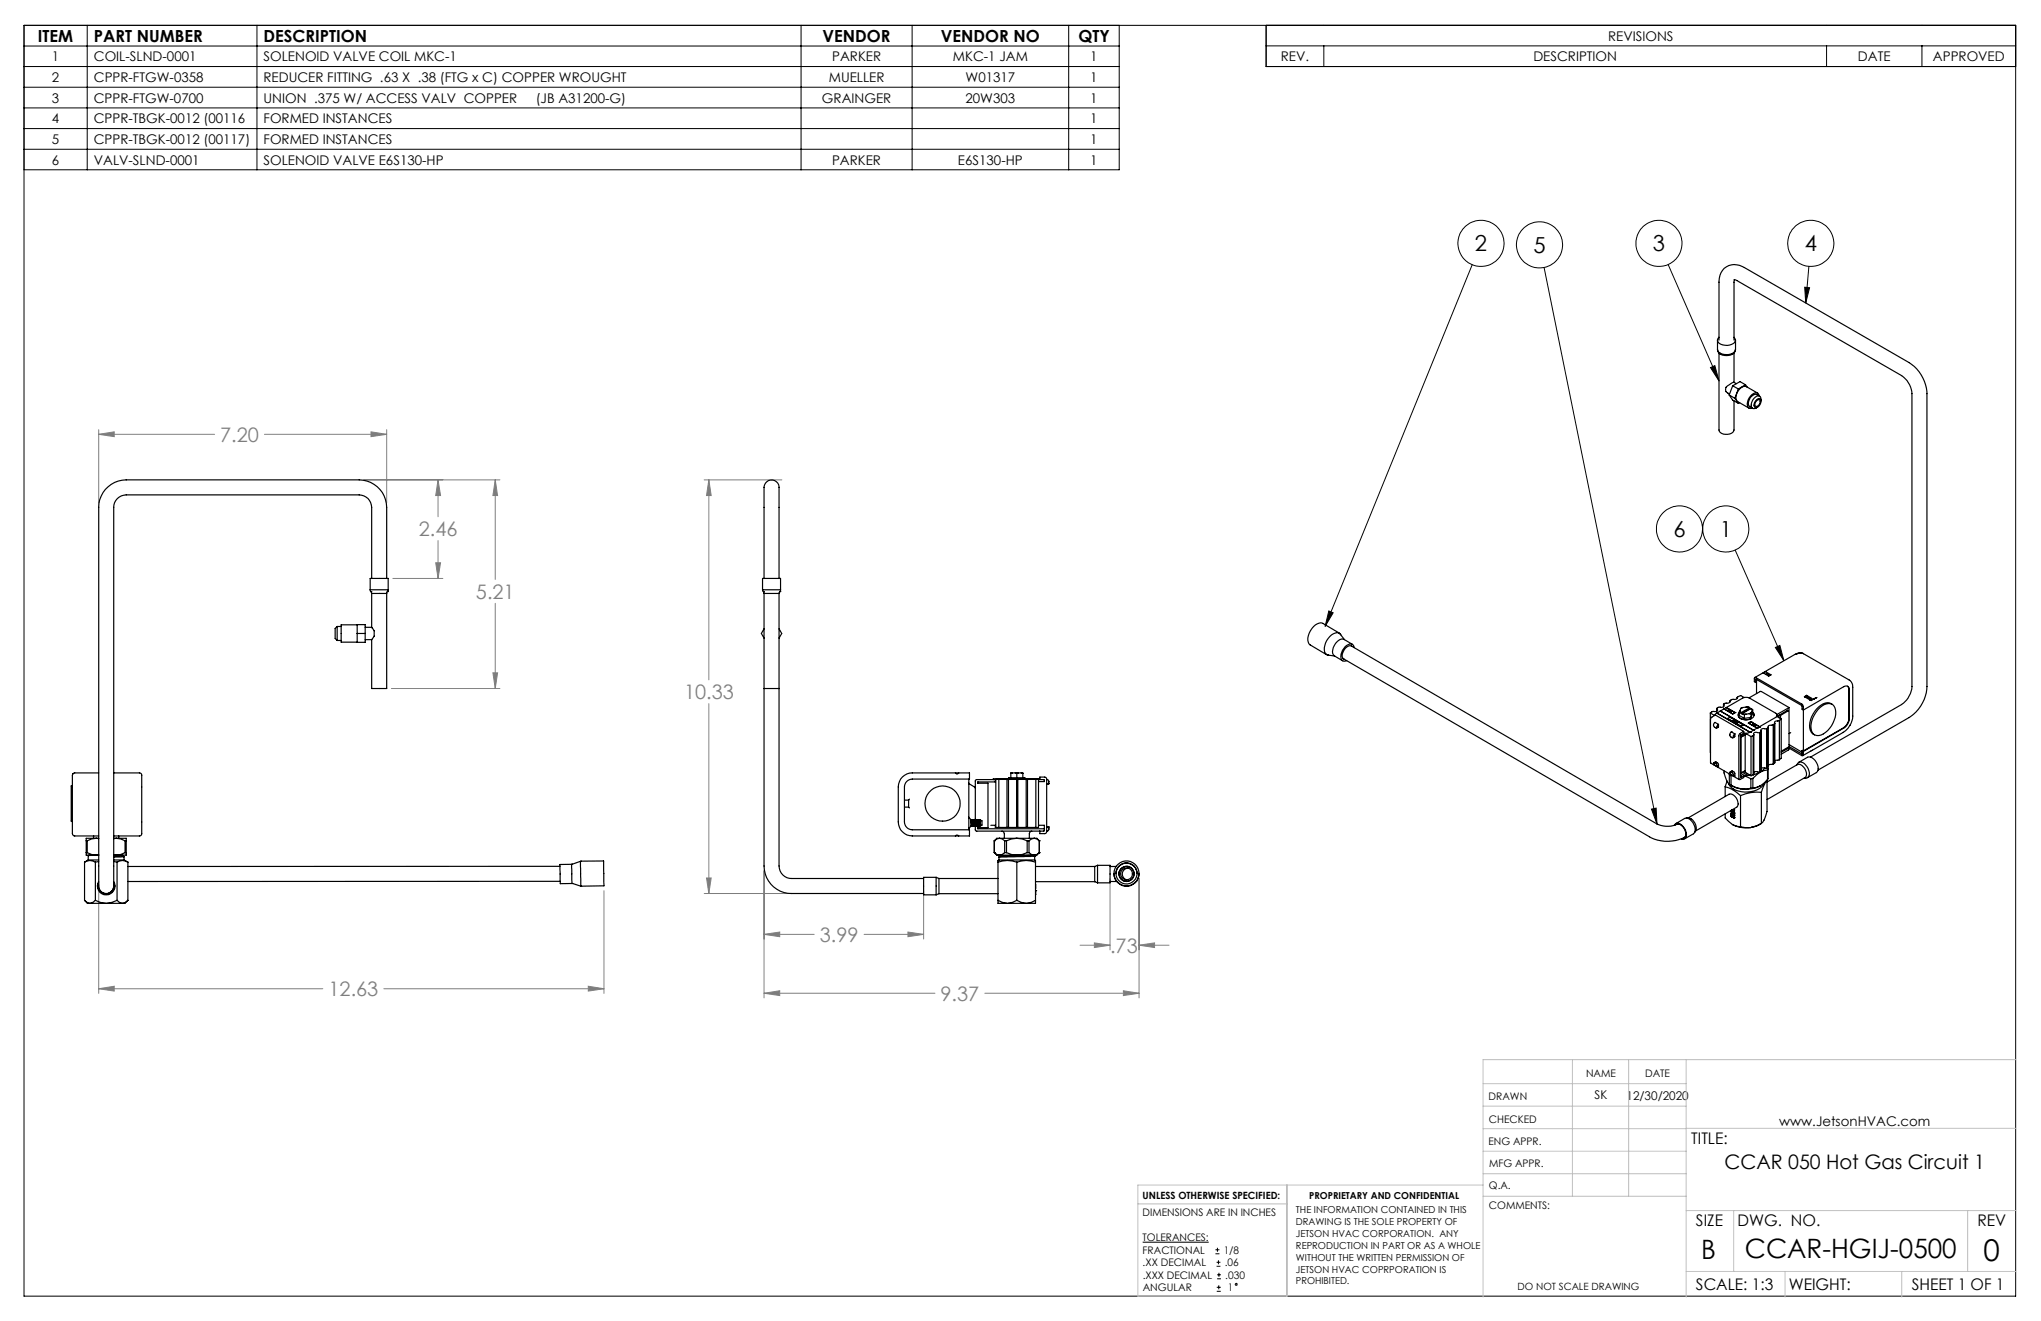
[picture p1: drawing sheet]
<svg xmlns="http://www.w3.org/2000/svg" width="432mm" height="279mm" viewBox="0 0 432 279" stroke-linecap="round" stroke-linejoin="round" font-family="sans-serif">
<g fill="none" stroke="#000" stroke-width=".21">
<path d="M5.1 14.1h231.7M5.1 9.7h231.7M5.1 18.5h231.7M5.1 5.4h421.3v268.7h-421.3zM18.5 5.4v30.5M54.4 5.4v30.5M169.5 5.4v30.5M193 5.4v30.5M226.1 5.4v30.5M236.8 5.4v30.5h-231.7M267.9 5.4v8.7h158.5M267.9 9.7h158.5"/>
<path d="M280.1 9.7v4.4M386.4 9.7v4.4M406.6 9.7v4.4M5.1 22.8h231.7M5.1 27.2h231.7M5.1 31.6h231.7M311.5 56l-31.1 76.5M326.7 56.6l23.9 117.7M352.9 56l10.8 24.6M382.7 56.3l-.7 7.8M361.9 77.8l.9-.5 .9 3.3zM381.8 60.7l1 .2-.8 3.2z"/>
<path d="M367.1 116.3l10.3 23.4M281.1 129.2l.9 .4-1.6 2.9zM375.6 136.9l1-.4 .8 3.2zM349.4 171.1l1-.2 .2 3.4zM241.7 262.7h14M257.1 265.2h.9M257.1 264.3h.9M257.4 267.8h.8M257.4 267h.8M257.4 273.1h.9M257.4 272.3h.9M257.5 270.5h.8"/>
<path d="M257.5 269.6h.8M257.6 263.9v.9M257.8 266.6v.8M257.8 271.9v.8M257.9 269.2v.9"/>
<circle cx="313.3" cy="51.5" r="4.9"/>
<circle cx="325.7" cy="51.8" r="4.9"/>
<circle cx="351" cy="51.5" r="4.9"/>
<circle cx="383.1" cy="51.5" r="4.9"/>
<circle cx="355.3" cy="111.9" r="4.9"/>
<circle cx="365.1" cy="111.9" r="4.9"/>
<circle cx="261.6" cy="271.7" r=".21"/>
</g>
<g fill="none" stroke="#808080" stroke-width=".21">
<path d="M20.9 91.9l3.3-.6v1.1zM20.9 90.9v15.4M20.9 91.9h24.5M56 91.9h25.8M78.5 91.3l3.3 .6-3.3 .5zM81.8 90.9v15.4M77 101.5h28.8M92.2 119h1l-.5 3.3zM92.7 101.5l.5 3.3h-1zM92.7 101.5v7.8M92.7 114.3v8M104.8 101.5l.5 3.3h-1z"/>
<path d="M104.8 101.5v21.1M149 101.5h16.4M150 101.5l.5 3.3h-1zM150 101.5v42.3M83.1 122.3h10.6M104.8 127.6v18M82.8 145.6h23M104.3 142.3h1l-.5 3.3zM150 148.8v40.2M20.9 188.4v21.7M127.8 188.4v21.7M149 189h17.5"/>
<path d="M149.5 185.7h1l-.5 3.3zM161.6 197.6l3.4-.5v1zM161.6 184.2v26.9M161.6 197.6h10.7M182.8 197.6h12.6M192.1 197.1l3.3 .5-3.3 .5zM195.4 188.4v10.2M228.5 199.9h6.3M231.5 199.4l3.3 .5-3.3 .5zM234.8 185.9v15M241 199.9l3.3-.5v1zM241 185.7v25.4"/>
<path d="M241 199.9h6.3M20.9 209.1l3.3-.5v1zM20.9 209.1h47.4M81.2 209.1h46.6M124.5 208.6l3.3 .5-3.3 .5zM161.6 210.1l3.4-.5v1zM161.6 210.1h36.2M208.4 210.1h32.6M237.7 209.6l3.3 .5-3.3 .5z"/>
</g>
<g fill="none" stroke="#c0c0c0" stroke-width=".21">
<path d="M313.8 238.7h42.9M313.8 234h42.9M313.8 229.2h42.9M332.7 224.1v28.9M344.6 224.1v28.9M356.7 224.1v50.3M356.7 238.7h69.7M426.4 224.1h-112.6v50.3M240.7 254.6h31.6M272.3 250.6v23.5h-31.6v-23.5h73.1M313.8 253h42.9M313.8 243.5h42.9"/>
<path d="M313.8 248.2h42.9M356.7 256h69.7M366.8 256v12.9M416.3 256v12.9M356.7 268.9h69.7M377.6 268.9v5.5M402.3 268.9v5.5"/>
</g>
<path d="M361.9 77.8l.9-.5 .9 3.3zM381.8 60.7l1 .2-.8 3.2zM281.1 129.2l.9 .4-1.6 2.9zM349.4 171.1l1-.2 .2 3.4zM375.6 136.9l1-.4 .8 3.2z" fill="#000"/>
<path d="M20.9 91.9l3.3-.6v1.1zM78.5 91.3l3.3 .6-3.3 .5zM92.2 119h1l-.5 3.3zM92.7 101.5l.5 3.3h-1zM104.3 142.3h1l-.5 3.3zM104.8 101.5l.5 3.3h-1zM124.5 208.6l3.3 .5-3.3 .5zM20.9 209.1l3.3-.5v1zM192.1 197.1l3.3 .5-3.3 .5zM161.6 197.6l3.4-.5v1zM161.6 210.1l3.4-.5v1zM237.7 209.6l3.3 .5-3.3 .5zM231.5 199.4l3.3 .5-3.3 .5zM241 199.9l3.3-.5v1zM149.5 185.7h1l-.5 3.3zM150 101.5l.5 3.3h-1z" fill="#808080"/>
<g fill="none" stroke="#000" stroke-width=".25">
<path d="M366.9 59.1l35.4 20.3a5.2 5.2 0 0 1 2.2 3.9v61.9a5.2 5.2 0 0 1-2.2 3.8l-19.3 11.1M366.9 59.2v12.7M363.4 73.9l.2 .7 .4 .3M363.4 71.9v2M363.7 71.9v-12.2a3.4 3.4 0 0 1 1.6-3.3 3.4 3.4 0 0 1 3.7 .2l34.9 20.1a8.2 8.2 0 0 1 3.8 6.6v61.9a8.2 8.2 0 0 1-3.8 6.6l-19.3 11.1M363.7 71.3a.83 .83 0 0 0-.3 .9 .83 .83 0 0 0 .7 .6 2.43 2.43 0 0 0 3-.6l.1-.3-.3-.6M363.7 74.6v16.3a1.82 1.82 0 0 0 3 .3l.2-6.4M364 74.9h.1M364 74.9l1.3 .3 1.1-.2M366.5 74.9h.1M366.5 74.9l-.1 .1M366.9 74.6v6.3"/>
<path d="M367.1 73.9l.1 .1a1.17 1.17 0 0 1-.8 1M367.2 71.9v2a2.27 2.27 0 0 1-3.6 .6l-.2-.6M365.8 83.5l1.2 .7M365.8 83.5l.8 1.1 1.2 .7M366.6 81.6l-.8 1.9M366.6 81.6l1.2 .7M367 84.2l.8 1.1M367.3 81.1l-.5-.2-.9 .5a1.05 1.05 0 0 0-.8 1.2l.1 .2 .7 .6M367.8 82.3l-.8 1.9M368.1 85.2l-.3 .1M369.3 81.4l-1.5 .9M369.3 81.4l.3 .5"/>
<path d="M369.3 81.4l-1.2-.7-1.5 .9M371.6 84.8l.7-.2a.92 .92 0 0 1-.9 1.3 .77 .77 0 0 1 .2-1.1zM371.7 84.5l.3-.2a.46 .46 0 0 1 .6 .5l-.2 .7a.75 .75 0 0 1-.5 .6 .75 .75 0 0 1-.8-.1 1.42 1.42 0 0 1 .6-1.5zM371.9 83.1l-2.4-1.3a2.14 2.14 0 0 0-2.3 2.3l.4 .8 2.4 1.4M372.2 83.7v-.1a.87 .87 0 0 0-.8-.5 .87 .87 0 0 0-.8 .4 2.09 2.09 0 0 0-.6 2.8h.7M372.3 83.8a1.18 1.18 0 0 0-1.2-.3 1.97 1.97 0 0 0-1 2.4l.7 .5M372.6 84.8a.73 .73 0 0 0-.2-.9 .73 .73 0 0 0-1 .1 1.65 1.65 0 0 0-.6 2.4h.6l.4-.3M71.3 132.5v3M71.3 132.5l-.4 .4v2.1l.4 .5M71.3 132.5h.9M71.3 135.5h.9M75.6 132.2h-3.4v3.6h3.4"/>
<path d="M75.6 132.1h1.7v3.8h-1.7zM75.6 134h1.7M77.3 132.7h1.3M77.3 135.3h1.3M78.3 124.7l.2 .4M78.3 124.7v-2.4h3.8v2.4M78.3 124.7h3.8M78.5 125.1h.1M78.5 125.1l.1 .4M78.6 122.3v-15a2.65 2.65 0 0 0-2.6-2.6h-49.3a2.65 2.65 0 0 0-2.6 2.6v80.1M78.6 132.7l.2 .2a1.86 1.86 0 0 1-.2 2.4M78.6 125.5h3.2"/>
<path d="M78.6 125.5v7.2M81.8 122.3v-15a5.9 5.9 0 0 0-5.8-5.8h-49.3a5.9 5.9 0 0 0-5.8 5.8v78.6a4 4 0 0 0 .3 2.5 1.58 1.58 0 0 0 1.8 .5 1.58 1.58 0 0 0 1.1-1.5M81.8 125.5v20.1h-3.2v-10.3M82 125.1h.1M82 125.1l-.2 .4M82.1 124.7l-.1 .4M161.3 124.7l.2 .4M161.3 124.7v-2.4h3.8v2.4M161.3 124.7h3.8M161.5 125.1h.1M161.5 125.1l.1 .4M161.6 122.3v-17.7a2.83 2.83 0 0 1 1-3 1.68 1.68 0 0 1 1.7 .4 1.68 1.68 0 0 1 .5 1.7v18.6"/>
<path d="M161.6 125.5v57.7a5.8 5.8 0 0 0 5.9 5.8h27.9M161.6 125.5h3.2M161.6 133l-.5 1 .5 1M164.8 125.5v57.7a2.65 2.65 0 0 0 2.7 2.6h27.9M164.8 133l.6 1-.6 1M165 125.1h.1M165 125.1l-.2 .4M165.1 124.7l-.1 .4M280.5 138.4l.6 .2M283.7 134.3l-.3-.4-3.5-2a2.31 2.31 0 0 0-2.7 1.6l-.2 .4a1.97 1.97 0 0 0 .2 2.5l3.3 2M284.1 139.3l64.9 37.7a7.9 7.9 0 0 0 7.4 .1M284.4 135.3l-.8-1.1a1.22 1.22 0 0 0-1.9 .1 3.5 3.5 0 0 0-1.3 3.9l.6 .4 1.4 .1"/>
<path d="M285.9 136.6l64.7 37.7a5.1 5.1 0 0 0 4.4 0M286 136.7a1.63 1.63 0 0 0-1.9 1.4 .97 .97 0 0 0 .3 1.4M286.1 136.3l-1.7-1a2.07 2.07 0 0 0-2.3 1.6 1.38 1.38 0 0 0 .2 1.8l1.8 1.1M286.5 137v-.2a.88 .88 0 0 0-.7-.6 .88 .88 0 0 0-.9 .3 2.86 2.86 0 0 0-1.1 3 .8 .8 0 0 0 1.1 .2M381.5 138.3l9.7 5.5 .5 .4 .3 1v6.2a4.2 4.2 0 0 1-2 3.5M381.5 138.3l-.8-.2-.7 .2-6.7 3.8M381.5 138.3a1.44 1.44 0 0 0-1.5 .1M161.6 145.6h3.2M361.8 150.8l1 .5M361.8 150.8l.1 8.3M362.8 152.8a.58 .58 0 0 0 0 1l.4 .2 .1-.4 .3-.4M362.8 152.8l.8 .4"/>
<path d="M362.8 152.8h.1M363.2 150.8l-.4 .5M363.2 150.8h.1M363.2 149.9v.5M363.2 150.8l7 4.1M363.6 153.2v.5l-.4 .3M364 150.4h.1M364 150.4l7 4M364 150.4l-.8 .4M364.6 149v.5M364.7 149.9l1.9 1.1M364.7 149.9l-.7 .5"/>
<path d="M364.7 149.9v.1M365.2 149.6l3.5-1.9a1.72 1.72 0 0 1 1.5 0l5.5 3.1a.46 .46 0 0 1 .3 .5 .46 .46 0 0 1-.3 .4l-3.4 2M365.2 149.6h.1M365.2 149.6l1.9 1.1M365.2 149.6l-.5 .3M365.5 152h.1M365.5 152l2.8 1.6M365.5 152l.5-.3 2.8 1.6M365.5 150.3h.1M365.7 150.4h.1M365.7 150.4h.4M365.7 150.2l-.2 .1"/>
<path d="M365.7 150.2v.1M365.7 150.3v.1M365.7 150.2h.1M365.7 150.2v.2M365.7 150.2h.2M365.8 150.1h.1M365.8 150.2h-.1M365.8 150.1v.1M365.8 150.1l-.1 .1M365.8 150.5h.1M365.8 150.4h-.1M365.9 150.4h-.1"/>
<path d="M365.9 150.4l-.1 .1M365.9 150.5h.1M365.9 150.4h.1M365.9 150.2h.1M365.9 150.4v.1M365.9 150.2h-.2M365.9 150.3h.1M365.9 150.3v.1M365.9 150.2v.3M365.9 150.3h.2M366 150.2h.1M366 148.3v.2"/>
<path d="M366 150.2l-.1 .1M366 150.2l-.5 .1M366 150.6h.1M366 150.5h.1M366 150.5v.1M366 150.5h-.1M366.1 150.4h.1M366.1 150.5h.1M366.1 150.5l-.1 .1M366.1 150.3v.2M366.1 150.4v.1M366.1 150.4h.2"/>
<path d="M366.1 150.3l-.2 .1M366.3 154.8a.67 .67 0 0 0-.1 1.1l.5 .1v-.4l.3-.4M366.3 154.8h.1M366.3 154.8l.7 .4M366.3 150.4l-.5 .1M366.3 150.4l-.2 .1M366.6 151h.1M366.6 152.5h.1M366.7 152.6h.1M366.7 152.5h-.1M366.7 152.5h.1M366.7 152.5v.1"/>
<path d="M366.8 152.6h.1M366.8 152.4l-.2 .1M366.8 152.4h.1M366.8 152.5h.1M366.8 152.5l-.1 .1M366.8 152.4v.1M366.8 152.4h.2M366.9 152.4h.1M366.9 152.4h-.1M366.9 152.7h.1M367 152.7h.1M367 152.6h.1"/>
<path d="M367 152.6h-.2M367 152.5l-.3 .1M367 152.5h.1M367 152.4h.1M367 152.5v.1M367 155.2h.1M367 152.4l-.2 .1M367 152.6v.1M367 152.4l-.1 .3M367 152.4v.1M367 152.5h.2M367 155.2v.6l-.4 .2"/>
<path d="M367.1 150.7h.1M367.1 150.7l-.5 .3M367.1 152.7h-.1M367.1 152.7h.1M367.1 152.8h.1M367.1 152.6l.1-.1v.2M367.2 152.7h.1M367.2 152.5h.1M367.2 152.5l-.2 .1M367.2 152.7l-.1 .1M367.2 152.6h.1M367.2 152.8h.1"/>
<path d="M367.2 152.9h.2M367.2 152.9h.1M367.3 152.8h.1M367.3 152.6h.1M367.3 152.6l-.3 .1M367.4 153h.1M367.4 152.9h.1M367.4 152.9v.1M367.4 152.8l-.2 .1M367.5 152.8h.1M367.5 152.9l-.1 .1M367.5 152.8v.1"/>
<path d="M367.5 152.7l-.1 .1M367.5 152.7v.1M367.5 152.7l-.1 .3M367.5 147.5v.2M367.6 152.8h.1M367.6 152.8l-.1 .1M367.9 151.6a2.3 2.3 0 0 0 2.7 .4M368 150.6l-.3 .6M368 150.6v.7l1 .6M368 150.6l.3 .1M368.1 150.3l.2 .4M368.1 150.3l-.1 .3"/>
<path d="M368.2 155.5l.7-.3h.6l1 .6M368.2 155.5l.1 9M368.2 155.5h.1M368.3 150.7h.1M368.3 149.9l-.2 .4M368.3 153.6h.1M368.3 155.9h.1M368.3 155.5v.4M368.3 155.9v7.6M368.4 150.7v.2M368.7 150.9l.1 .1M368.7 150.9v.2l-.3-.2"/>
<path d="M368.7 149.6l-.4 .3M368.8 151l.6 .1M368.8 151l.2 .2M368.8 153.3h.1M368.8 153.3l-.5 .3M368.9 154.7l-.7 .4-.3 .4v9.3l.2 .1 .8-.4v-.4l1.5 .6M368.9 154.7l-6-3.5-1 .8v9.4l6 3.5M368.9 154.7v.3M368.9 155.2l-.6 .3M369 147.5l-.8-.4a.72 .72 0 0 0-.7 .7l-1 .1-.4 .2a.68 .68 0 0 1-1 .6l-.5 .3a.34 .34 0 0 1 .1 .5 .34 .34 0 0 1-.4 .1l-.6-.1-.5 .4a.33 .33 0 0 1 .1 .4 .33 .33 0 0 1-.3 .2h-.7l-.5 .3M369 151.2v.7M369.2 155.2v8.1l1.3 .8"/>
<path d="M369.2 155.4l-.9 .5M369.4 151.1l-.4 .1M369.4 149.5l.7 .1M369.4 149.5l-.7 .1M369.9 152.9l1.9 1.1M369.9 152.9h.1M370 147.6l2.5-1.4 6 3.4M370.1 149.6l.1 .1M370.1 151l-.7 .1M370.1 151h.4M370.2 149.9l-1.8 1M370.2 149.9l.1 .1"/>
<path d="M370.2 149.7l-1.8 1M370.2 149.7v.2M370.2 154.9l-.6 .2-.7-.1M370.2 154.9h.1M370.4 152.6h.1M370.4 152.6l1.9 1.1M370.4 152.6l-.5 .3M370.5 151v.7M370.5 155.8v8.3M370.5 151.7l-1.5 .2M370.5 150.7l-.4 .3M370.5 150.7v.3"/>
<path d="M370.6 149.9l.1 .4M370.6 149.9h-.1l-1.8 1M370.6 149.9l.2 .2M370.7 153.2h.1M370.7 150.3l-.2 .4M370.8 150.7l.3 .4M370.8 150.6a.89 .89 0 0 1 .2 1.1 .89 .89 0 0 1-1 .5 1.72 1.72 0 0 1-2.3-.9M370.8 150.1v.8l-.3 .8M370.8 150.1l-.1 .2M370.8 153.3h.1M370.8 153.3l.1 .1M370.9 153.4h.1"/>
<path d="M370.9 153.2h.1M370.9 153.2h-.2M370.9 153.2l-.1 .1M370.9 155.6l-.4 .2M370.9 155.6v8.3M370.9 153.2v.2M370.9 153.1v.1M370.9 153.1h.1M371 154.4h.1M371 154.4l-.8 .5M371 153.2h.1M371.1 155.4v8.4l-.2 .1"/>
<path d="M371.1 153.5h.1M371.1 153.4h.1M371.1 153.4h-.1M371.1 153.2h.1M371.1 153.3v.1M371.1 153.4v.1M371.1 153.2h-.2M371.1 153.2h-.4M371.1 153.2v.1M371.2 153.3h.1M371.2 153.5h.1M371.2 153.5v.1"/>
<path d="M371.2 153.6h.1M371.3 153.3h.1M371.3 153.3l-.4 .1M371.3 153.4l-.2 .1M371.3 153.4l-.1 .2M371.3 153.3l-.1 .3M371.3 153.4h.1M371.3 153.4h.2M371.3 153.3v.1M371.4 144.4l-.2-.2v-.8l.1-.1 10.1 5.8 .1 .3v9.4M371.4 144.4l.1-.7 9.7 5.5v.8l.3 .2 8.6-5a.71 .71 0 0 1 .8 0 .71 .71 0 0 1 .3 .7v6.1a2.46 2.46 0 0 1-1.1 2l-8.6 4.9M371.5 153.4h.1"/>
<path d="M371.5 153.4l-.2 .1M371.5 153.4l-.4 .1M371.6 143.7v3M371.6 144.3l-.2 .1M371.7 154h.1M371.7 154l-.7 .4M371.8 154h.1M372.3 153.7h.1M372.3 153.7l-.5 .3M372.3 154.9l-.3 .1a.53 .53 0 0 0-.7-.2 .53 .53 0 0 0-.2 .6l-.2 .2M372.3 154.9v8.3M372.5 154.8l-.2 .1"/>
<path d="M372.5 154.8v8.3M372.6 154.7v8.2l-.1 .2M373 142.3l.5-.2 1.2 .6-.5 .3zM373 142.3l-1.7 1M373.5 142.6l.3-.1 .6 .3M373.8 154.1l-.3 .1a.48 .48 0 0 0-.7-.1 .48 .48 0 0 0-.2 .6l-.1 .1M373.8 154.1v8.3M373.9 154.1h-.1M373.9 154.1v8.2M373.9 154v.1M373.9 154v8.3M374.1 153.8v8.4l-.2 .1"/>
<path d="M375.1 153.3l-.2 .1a.65 .65 0 0 0-.9 .6h-.1M375.1 153.3v8.3M375.4 153.2l-.3 .1M375.4 153.2v8.3M375.5 153v8.3l-.1 .2M376 151.3v.3l.8 .5M376.4 151.3v.5M376.4 152.4l-.2 .1a.55 .55 0 0 0-.6 0 .55 .55 0 0 0-.2 .6v.1M376.4 152.4v8.3M376.5 151.2l.2 .1M376.7 151.3v.7M376.8 152.1l-.4 .3"/>
<path d="M376.8 158.9l1.4-.8v.2l-1.4 .8M376.8 152.1v8.3l-.4 .3M378.1 150.3l.1 .1M378.2 150.4v-.2l-2.2 1.3M378.2 150.4l-1.5 .9M378.5 149.6l-2.6 1.5M378.5 149.6v8.8l-.1 .2-1.6 .9M378.5 157.9l2.7 1.6v-.7M378.5 158.2l2.7 1.6 .3-.1v-.8M378.5 157.5l2.7 1.6M378.8 154.9l-.3 .3M381.2 158.8h.3"/>
<path d="M381.2 158.8l.3 .1M381.7 147.4l.5-.3 1.1 .6a.3 .3 0 0 1-.1 .5 .3 .3 0 0 1-.4-.2zM382.1 147.3l1.1 .6M382.1 147.3l-.3 .1M382.2 147.1l-.1 .2M382.9 148l.3-.1zM383.8 147.8h.1M384.4 147.5l-.6 .3M384.6 150.1a2.7 2.7 0 0 1 3.1-1.1 3.2 3.2 0 0 1 .1 3.9 4.1 4.1 0 0 1-3.4 2.7 1.68 1.68 0 0 1-1.3-2l.4-1.8zM387.6 149a2.02 2.02 0 0 0-2.8 .5 4.8 4.8 0 0 0-1.6 5.3l.7 .6M390 154.9l-8.6 4.9M390.9 145.1l.3 .8v6a2.71 2.71 0 0 1-1.2 2.1l-8.5 4.8"/>
<path d="M15.3 166.2h-.2v7.5h.2M15.5 163.6h.1M15.5 163.6v.1M18.2 177.8h.3M18.2 177.8v2.5M18.5 177.8v2.5M19.8 176.8v.5M20.4 177.3h.5M20.4 177.3l-1 .1-.9 .4M20.4 177.3h-2.2v.5M20.4 177.3l.5 .1M20.9 163.5h-5.3a1.45 1.45 0 0 0-.3 1.6v10.1a1.56 1.56 0 0 0 .3 1.5l5.3 .1"/>
<path d="M24.1 163.5h5.5a.63 .63 0 0 1 .4 .9v11.2a.88 .88 0 0 1-.4 1.2h-5.5M24.1 177.3h.5M24.6 177.3l.9 .1 1 .4M24.6 177.3h2.1v.5M24.6 177.3l-.5 .1M25.1 176.8v.5M26.5 177.8h.2M26.5 177.8v2.5M26.7 177.8v2.5M190.9 164.3a2.87 2.87 0 0 1 2.1-.8h12.1v1.3h-12.1a1.69 1.69 0 0 0-1.7 1.6v7.4a1.69 1.69 0 0 0 1.7 1.7h12.1v1.3h-12.1a3 3 0 0 1-3-3v-7.4a3.3 3.3 0 0 1 .9-2.1zM191.3 169.2h.9M191.3 170.7h.9"/>
<path d="M192.2 170.7l.2 .2M192.2 169.2v1.5M192.4 169l-.2 .2M202.1 176.8l.3-.2 .4 .2M202.1 163.5l.3 .2 .4-.2M202.3 163.6h.4M205 172.8l.4 .6M205 165.6l1.3 1.1M205 164.8v10.7M205.4 173.4l.1 1.3M205.4 173.4l.1 1.4M205.4 173.4h.1"/>
<path d="M205.5 173.4l.1 1.2M205.5 173.4l.1 1.4M205.5 174.7l-.5 .6M205.5 174.7v.1M205.5 174.7h.1M205.5 174.8h.1M205.5 173.5h.1M205.6 173.5l.1 1.1M205.6 174.6v.2M205.6 173.4l.1 1.4M205.6 173.4h.1M205.6 174.7h.1"/>
<path d="M205.6 173.4v.1M205.7 174.6v.2M205.7 173.4l.1 1.2M205.7 173.4l.1 1.4M205.7 173.5l.2 1.1M205.7 174.8h.1M205.8 174.6v.2M205.8 173.4l.2 1.4M205.8 173.4h.1M205.8 174.7h.1M205.9 174.6l.1 .2M205.9 173.4l.2 1.2"/>
<path d="M205.9 173.4l.1 1.4M206 173.5l.1 1.1M206 174.8h.1M206.1 174.6l-.1 .2M206.1 173.4l.1 1.4M206.1 173.4h.1M206.1 174.7h.1M206.1 173.4l.2 1.2M206.1 174.6l.1 .2M206.2 174.8h.1M206.2 173.5h.1M206.2 173.5l.1 1.1"/>
<path d="M206.3 174.6l-.1 .2M206.3 173.4l-.1 .1M206.3 173.4l.1 1.4M206.3 173.4h.1M206.3 174.7h.1M206.3 174.6l.1 .2M206.3 173.4l.1 .1M206.3 173.2v.2M206.4 173.5l.1 1.1M206.4 174.8h.1M206.5 174.6l-.1 .2M206.5 173.4l.1 1.4"/>
<path d="M206.5 173.4h.1M206.5 174.7h.1M206.5 173.4l.1 .1M206.5 174.6l.1 .2M206.6 173.5l.1 1.1M206.6 174.8h.1M206.6 173.5h.1M206.7 174.6l-.1 .2M206.7 173.4l-.1 .1M206.7 173.4l.1 1.4M206.7 173.4h.1M206.7 174.7h.1"/>
<path d="M206.7 174.6l.1 .2M206.7 173.4l.1 .1M206.7 173.4l.1 1.3M206.8 173.5l.1 1.1M206.8 174.8h.1M206.8 173.5h.1M206.9 174.6l-.1 .2M206.9 173.4l-.1 .1M206.9 173.4h.1M206.9 174.7h.1M206.9 174.6l.1 .2M206.9 173.4l.1 .1"/>
<path d="M206.9 173.4l.2 1.2M206.9 173.4l.1 1.3M207 173.5l.1 1.1M207 174.7h.1M207 173.5h.1M207 173.5l.2 1.1M207.1 173.4l-.1 .1M207.1 173.4l.1 1.3M207.1 173.4h.1M207.1 173.4l.1 .1M207.1 174.7h.1M207.2 174.6l.1 .1"/>
<path d="M207.2 173.5h.1M207.2 173.5l.1 1.1M207.3 173.5v.7M207.3 173.5h.1M207.3 173.5l.5 .1v.9l-.5 .2M207.3 174.7h.1M207.3 174.2v.5M209.6 174.6h1l.1 .4M210.4 177.8h.1M210.4 177.8v2.5M210.6 164.9l-.1 .5h-3.7v.3h2.2v9.3h-2.2v.3h14.1M210.7 175h.6"/>
<path d="M210.7 164.9h-4.1l-.3 .2v8.3M211.3 175h1.7M211.3 164.9h1.7M211.3 164.9h-.6v10.1M211.3 164.9v10.1M211.5 177.3l.5 .1 .5 .4M211.5 177.3h3.6M211.5 177.3l-.6 .1-.5 .4M211.5 177.3h-.6l-.5 .5M211.9 175.8l.5 .4 .1 1.1M212.5 177.8h.4M212.5 177.8v2.5"/>
<path d="M212.9 177.8v2.5M213 175h.4M213 164.9h.4M213 164.9v10.1M213.4 164.9h1.7M213.4 175h1.7M213.4 164.9v10.1M214.2 163.5h-.3v1M214.2 163.5h.6M214.2 163.5l-.3 .1M214.8 163.5h.6M214.8 163.5l.3 .1"/>
<path d="M215.1 164.5h-1.7l.1 .2M215.1 164.5h1.7v.2M215.1 175h.1M215.1 164.9h.1M215.1 177.3l-1.1 .1-1.1 .4M215.1 177.3l1.2 .1 1 .4M215.1 177.3h3.7M215.1 163.6v.9M215.1 164.9v10.1M215.2 175h.1M215.2 164.9h.1M215.2 164.9v10.1"/>
<path d="M215.3 175h1.8M215.3 164.9h1.8M215.3 164.9v10.1M215.4 163.5h.7M215.4 163.5l-.3 .1M216.1 164.7h.1M216.1 163.5h.3v1M216.1 163.5l.3 .1M216.3 164.7h.1M216.5 164.7h.1M216.6 164.7h.1M216.8 164.7h.1"/>
<path d="M217.1 175h.3M217.1 164.9h.3M217.1 164.9v10.1M217.3 177.8h.4M217.3 177.8v2.5M217.4 175h1.7M217.4 164.9h1.7M217.4 164.9v10.1M217.7 177.8v2.5M217.9 164.7h.1M218.1 164.7h.1M218.3 164.7h.1"/>
<path d="M218.3 175.8l-.5 .3v1.2M218.4 164.7h.1M218.6 164.7h.1M218.8 164.7h.1M218.8 177.3l-.6 .1-.5 .4M218.8 177.3l.6 .1 .5 .4M218.8 177.3h.6l.5 .5M218.9 164.7h.1M219.1 164.9h.6v10.1h-.6M219.1 164.9v10.1M219.7 174.6h1.2v1.2h-14.3l-.3-.2v-.9M219.7 164.9h.3"/>
<path d="M219.9 177.8h.1M219.9 177.8v2.5M220 164.9v-.5h1.2l.2 .3v11.3l-.3 .3h-1.1v-.5M220 164.9h.8l.1 .4h-1.2M220 164.7h-9.9v.2M221.4 174.9h.5M221.4 175.8h.1M221.4 164.9h.1M221.4 165.7h.5M221.5 164.9a.67 .67 0 0 1 .4 .8M221.9 174.9a.67 .67 0 0 1-.4 .9M221.9 165.7l-.5 .1"/>
<path d="M354.2 174.6a.9 .9 0 0 1 1.6-.1 2.15 2.15 0 0 1 .6 2.9h-.7M354.4 174.5a1.07 1.07 0 0 1 1.7 .4l.4 .8a.99 .99 0 0 1 .2 1.1 .99 .99 0 0 1-.9 .6M354.5 174.2l1.9-1.1a1.97 1.97 0 0 1 2.2 1.8 1.39 1.39 0 0 1-.3 1.5l-1.9 1M354.8 174.3l.7 .1M356.7 176.5l-.1 .4-.3 .3M356.8 173a2.03 2.03 0 0 1 1.7 3.1M357.1 173l8.7-5a1.81 1.81 0 0 1 1.6 2.7l-8.7 5.1M362.6 161.3l.4-.2 .5 .3 .1 .7-.2 .1-.1-.1-.2-.5-.4-.3-.2 .1v.3l.8 .5M364.7 163.1v.4a5 5 0 0 0 1.2 2.4M365 166.4a6.8 6.8 0 0 1 3.2 1.9M365 172.2v.8l1.7 1.5M365 166.4v2.1"/>
<path d="M365.4 165.2l-.4 1.2M365.8 163.7l.1 .2M365.9 163.9l.3 .1M365.9 165.9l.3 .2M365.9 163.9v2M366 163.3l.4-.2 .5 .2 .1 .3v.5M366 166l1.3 .6 1 .2M366.2 172h.1M366.2 172l.3 .2M366.2 172v.7l.3 .2M366.2 166.1l2.1 .7M366.2 164v2.1"/>
<path d="M366.3 172.3h.1M366.3 172.6h.1M366.3 172.6l.2 .2M366.3 172.3l.2 .2M366.3 171.4v.3l-.1-.3M366.4 164h-.2M366.4 171.3l.1 .5M366.5 171.8h.1M366.5 171.8v-.5l.4 .7M366.5 172.2h.1M366.5 172.3h.1M366.5 172.5h.1"/>
<path d="M366.5 172.8h.1M366.5 172.9h.1M366.5 172.3l-.2-.2v.2M366.5 172.5l-.2-.1v.2M366.5 172.2v.1M366.5 172.8v.1M366.5 171.2l.3 .6v-.5M366.6 172.8h.3l-.2 .2M366.6 172.8l.1 .2M366.6 172.8l.2 .1M366.6 172.8h.1M366.7 174.5l1.5 .4"/>
<path d="M366.7 174.5a6.5 6.5 0 0 0 3.6 .5M366.7 172.6h.1M366.7 172.7l-.1 .1M366.8 172.6l.1 .3M366.8 172.6h.1M366.8 172.9v.1M366.8 172.9l-.1 .1M366.8 171.3h.1M366.8 172.4l-.2 .3 .1 .3 .2-.1M366.8 172.4h.1M366.8 171.3l.1 .7M366.9 172h.1"/>
<path d="M366.9 172.4h.1M366.9 172.4l-.2 .2M366.9 172.9v.1M366.9 172.9h.1M367 164.1h-.3l-.1-.6-.6-.2v.4l.8 .5M367 164.1h.1M368.2 174.9l2.1 .1M368.2 168.3v6.6M368.2 163.4l.1 .1M368.2 164h.1M368.3 164v.5M369.2 163l-.9 .5"/>
<path d="M369.2 163.1l-1 .6M369.3 163.4l-1 .6M369.7 163.7l-1.4 .8M370.3 164h-1.3M370.4 166.7l-1 .2-1.1-.1M370.4 164.7v2M370.6 175h-.3M370.8 164.6l-.4 .1M370.8 166.7h-.4M370.8 164.6v2.1M370.9 163.9l-.4 .2M372.3 163.2h-1l-.2 .1"/>
<path d="M372.4 163.3l-1.5 .6M372.4 163.3l-1.6 1.3M372.4 166.2l-1.6 .5M372.4 166.2a6.9 6.9 0 0 1-4.1 .6M372.5 163.1l-.2 .1M372.6 167.6a9 9 0 0 0-4.4 .7M372.6 167.6l.6-1.6 .6-1v6.6l-.5 1.7-.7 .9M372.6 174.2l-2 .8M372.6 174.2l-.7 .4-1.3 .4M372.6 167.6v6.6M373.1 165.7a3.4 3.4 0 0 1-3.3 1.8 4 4 0 0 1-4.1-1.8M373.3 162.5h-.7"/>
<path d="M373.4 162.5l-1 .8M373.8 162.4l-.5 .1M373.8 165.4l6.5-3.7a1.78 1.78 0 0 1 1.9 2l-.3 .8-8.1 4.6M373.9 162.3l-.1 .1M373.9 162.3h.1M373.9 164.9l-1.5 1.3M373.9 162.8l-1.5 .5M373.9 162.8v2.1M374 162.3l.1 .3M374.1 162.6l-.2 .2M374.1 162.6l-.2 2.3M375.1 161.6l-.8 .1-.2 .2"/>
<path d="M375.4 161.5l-.3 .1M376.4 160.7l-.9 .3M380.1 161.8l.2-.3a.86 .86 0 0 1 1.4 0 2.41 2.41 0 0 1 .9 2.9l-.3 .1-.6 .1M380.5 161.3l1.9-1.1a2.19 2.19 0 0 1 2.3 2.3l-.1 .4-.3 .5-1.9 1.1M17.9 182.4a2.04 2.04 0 0 1 2.3 0M17.9 190.4l1 .7M17.9 190.4l.6 .7h.4M17.9 182.4v8M18.2 180.3h.3M18.2 180.3v.6h2.2M18.5 180.3l.9 .4 1 .2M18.7 181.9h2.2"/>
<path d="M18.7 181.9l-.8 .5M18.8 180.9l-.1 .1v.9M18.9 191.1h.2M19.1 191.1h3.2M20.2 190.4l1 .5 1.1 .2M20.2 190.4l-1.1 .7M20.2 182.4v8M20.4 180.9h.5l-2.2 .1M20.9 186.4a1.86 1.86 0 0 0 1.6 2.9 1.86 1.86 0 0 0 1.6-2.9M20.9 186.7a1.74 1.74 0 0 0 1.6 2.5 1.74 1.74 0 0 0 1.6-2.5M20.9 187.1a1.6 1.6 0 0 0 1.4 1.9 1.6 1.6 0 0 0 1.8-1.6M20.9 180.8l-.5 .1"/>
<path d="M20.9 182.2l-.7 .2M22.3 191.1h.3M22.6 191.1h3.2M24.1 180.9h.5M24.1 181.9h2.1M24.1 187.1v.3M24.1 180.8l.5 .1M24.1 182.2l.7 .2M24.8 190.4l-1.1 .5-1.1 .2M24.8 182.4a2.04 2.04 0 0 1 2.3 0M24.8 190.4l.5 .5 .5 .2M24.8 182.4v8"/>
<path d="M25.8 191.1h.2M25.9 181l.3 .2M25.9 181h-1.8M26 180.9l-.1 .1M26.2 181.2l-2.1 .1M26.2 181.9l.9 .5M26.2 181.2v.7M26.5 180.3l-1 .4-.9 .2M26.5 180.3h.2M26.7 180.3v.6h-2.1M27.1 190.4l-1.1 .7M27.1 190.4l-.7 .7h-.4"/>
<path d="M27.1 182.4v8M118.5 183.2l-91.4 .1M118.5 186.4h-91.4M120.9 182.8h-2.4v3.4v.7h2.5M120.9 182.8l.1 4.1M121 186.9l1.9 .5M122.8 182.2l4.9-.1 .1 4.9v.4h-4.9M122.8 182.2l-1.9 .6M122.8 182.2l.1 5.2M198 185.6v3.7M198 185.6h-2.6v3.7h2.6M198 185.6l.6 .2"/>
<path d="M198.6 185.8v3.2M198.6 185.8h12.5M198.6 189l-.6 .3M198.6 189h12.5M210.4 180.3l.5 .4 .6 .2M210.4 180.3h.1M210.4 180.3l.5 .6h.6M211.1 182.4a5.8 5.8 0 0 1 4 0M211.1 190.4l1 .5 .9 .2M211.1 190.4v.7h1.9M211.1 182.4v8M211.3 181.9l-.2 .1v.4"/>
<path d="M211.3 181.9h7.6M211.5 180.9h3.6M211.7 181.1l-.4 .2 7.6-.2M211.7 181.1l-.4-.2v1M212.5 180.3h.4M212.5 180.3l-.5 .4-.5 .2M212.9 180.3l1.1 .4 1.1 .2M213 191.1h.3M213.3 191.1h3.7M215.1 180.9h3.7M215.1 182.4a5.7 5.7 0 0 1 4 0M215.1 190.4l.9 .5 1 .2"/>
<path d="M215.1 190.4l-.9 .5-.9 .2M215.1 182.4v8M217 191.1h.2M217.3 180.3l-1 .4-1.2 .2M217.3 180.3h.4M217.7 180.3l.5 .4 .6 .2M218.4 180.9l-6.7 .2M218.5 180.8l.4 .3M218.9 181.9l.2 .1v.4M218.9 181.1h.1M218.9 181.1v.8M219.1 190.4l-.9 .5-1 .2"/>
<path d="M219.1 190.4v.7h-1.9M219.1 183.3h12.5M219.1 186.5h12.5M219.1 187.1v.8M219.1 182.4v8M219.1 188.4h.1M219.1 188.4v.8M219.9 180.3l-.5 .4-.6 .2M219.9 180.3h.1M219.9 180.3l-.5 .6h-.6M231.6 183.3v3.2M231.6 186.5l.6 .2"/>
<path d="M232.2 183v3.7M232.2 183h2.6v3.7h-2.6M232.2 183l-.6 .3M234.8 186.4h1.5M234.8 183.3h1.4M235.7 184.7a2.65 2.65 0 0 0 2.6 2.7 2.65 2.65 0 0 0 2.7-2.7M236.1 184.8a2.22 2.22 0 0 1 2.2-2.2 2.22 2.22 0 0 1 2.3 2.2M236.9 184.1l-.2 .8M238.1 186.4h.3M238.5 183.3h.1M238.6 183.6h.1M238.6 183.6a1.26 1.26 0 0 0-1.2 1.1 1.26 1.26 0 0 0 .9 1.4"/>
<path d="M239.9 184.5v.4"/>
<circle cx="199.4" cy="170" r="3.7"/>
<circle cx="238.3" cy="184.8" r="1.25"/>
<circle cx="238.3" cy="184.8" r="1.61"/>
<circle cx="238.3" cy="184.7" r="2.63"/>
<circle cx="238.3" cy="184.7" r="2.22"/>
<circle cx="238.3" cy="184.8" r="1.59"/>
</g>
<text font-size="6.3" x="419.7" y="266.7">0</text>
<g font-size="5.6">
<text x="359.9" y="266.2">B</text>
<text x="369.1" y="266.2">CCAR-HGIJ-0500</text>
</g>
<g font-size="4.7">
<text x="312" y="53.1">2</text>
<text x="324.4" y="53.4">5</text>
<text x="349.7" y="53.1">3</text>
<text x="381.8" y="53.1">4</text>
<text x="354" y="113.5">6</text>
<text x="363.8" y="113.5">1</text>
</g>
<g font-size="4.2" fill="#808080">
<text x="46.6" y="93.4">7.20</text>
<text x="88.6" y="113.4">2.46</text>
<text x="100.7" y="126.6">5.21</text>
<text x="144.7" y="147.9">10.33</text>
<text x="173.5" y="199.2">3.99</text>
<text x="234.9" y="201.5">.73</text>
<text x="69.5" y="210.7">12.63</text>
<text x="199" y="211.7">9.37</text>
</g>
<text font-size="4.2" x="364.9" y="247.2">CCAR 050 Hot Gas Circuit 1</text>
<g font-size="3.5">
<text x="8" y="8.8">ITEM</text>
<text x="19.9" y="8.8">PART NUMBER</text>
<text x="55.8" y="8.8">DESCRIPTION</text>
<text x="174" y="8.8">VENDOR</text>
<text x="199.1" y="8.8">VENDOR NO</text>
<text x="228.1" y="8.8">QTY</text>
</g>
<g font-size="3.4">
<text x="357.8" y="241.9">TITLE:</text>
<text x="358.8" y="259.2">SIZE</text>
<text x="367.6" y="259.2">DWG. NO.</text>
<text x="418.3" y="259.3">REV</text>
<text x="358.8" y="272.9">SCALE: 1:3</text>
<text x="378.4" y="272.9">WEIGHT:</text>
<text x="404.5" y="272.9">SHEET 1 OF 1</text>
</g>
<g font-size="2.8">
<text x="340.2" y="8.6">REVISIONS</text>
<text x="11" y="17.3">2</text>
<text x="11" y="13">1</text>
<text x="19.8" y="17.3">CPPR-FTGW-0358</text>
<text x="19.9" y="13">COIL-SLND-0001</text>
<text x="55.8" y="17.3">REDUCER FITTING .63 X .38 (FTG x C) COPPER WROUGHT</text>
<text x="55.8" y="13">SOLENOID VALVE COIL MKC-1</text>
<text x="175.3" y="17.3">MUELLER</text>
<text x="176.1" y="13">PARKER</text>
<text x="201.6" y="13">MKC-1 JAM</text>
<text x="204.3" y="17.3">W01317</text>
<text x="230.7" y="17.3">1</text>
<text x="230.7" y="13">1</text>
<text x="271" y="13">REV.</text>
<text x="324.4" y="13">DESCRIPTION</text>
<text x="393.1" y="13">DATE</text>
<text x="408.9" y="13">APPROVED</text>
<text x="11" y="21.7">3</text>
<text x="19.8" y="21.7">CPPR-FTGW-0700</text>
<text x="55.8" y="21.7">UNION .375 W/ ACCESS VALV COPPER</text>
<text x="113.3" y="21.7">(JB A31200-G)</text>
<text x="173.9" y="21.7">GRAINGER</text>
<text x="204.3" y="21.7">20W303</text>
<text x="230.7" y="21.7">1</text>
<text x="11" y="26.1">4</text>
<text x="19.8" y="26.1">CPPR-TBGK-0012 (00116</text>
<text x="55.8" y="26.1">FORMED INSTANCES</text>
<text x="230.7" y="26.1">1</text>
<text x="11" y="34.8">6</text>
<text x="11" y="30.4">5</text>
<text x="19.8" y="34.8">VALV-SLND-0001</text>
<text x="19.8" y="30.4">CPPR-TBGK-0012 (00117)</text>
<text x="55.8" y="34.8">SOLENOID VALVE E6S130-HP</text>
<text x="55.8" y="30.4">FORMED INSTANCES</text>
<text x="176" y="34.8">PARKER</text>
<text x="202.7" y="34.8">E6S130-HP</text>
<text x="230.7" y="34.8">1</text>
<text x="230.7" y="30.4">1</text>
<text x="376.4" y="238.1">www.JetsonHVAC.com</text>
</g>
<g font-size="2.5">
<text x="337.4" y="232.5">SK</text>
<text x="344.1" y="232.6">12/30/2020</text>
</g>
<g font-size="2.2">
<text x="335.6" y="227.8">NAME</text>
<text x="348" y="227.8">DATE</text>
<text x="314.9" y="232.6">DRAWN</text>
<text x="315" y="237.4">CHECKED</text>
<text x="314.9" y="242.1">ENG APPR.</text>
<text x="315" y="251.6">Q.A.</text>
<text x="315" y="246.8">MFG APPR.</text>
<text x="241.7" y="257.2">DIMENSIONS ARE IN INCHES</text>
<text x="315" y="255.8">COMMENTS:</text>
<text x="241.7" y="262.5">TOLERANCES:</text>
<text x="241.7" y="267.8">.XX DECIMAL</text>
<text x="241.7" y="265.1">FRACTIONAL</text>
<text x="258.9" y="265.1">1/8</text>
<text x="259.1" y="267.8">.06</text>
<text x="241.7" y="273.1">ANGULAR</text>
<text x="241.7" y="270.4">.XXX DECIMAL</text>
<text x="259.2" y="270.4">.030</text>
<text x="259.7" y="273.1">1</text>
</g>
<g font-size="2.1">
<text x="241.7" y="253.6">UNLESS OTHERWISE SPECIFIED:</text>
<text x="321.1" y="272.9">DO NOT SCALE DRAWING</text>
</g>
<g font-size="2">
<text x="274.2" y="256.5">THE INFORMATION CONTAINED IN THIS</text>
<text x="277" y="253.6">PROPRIETARY AND CONFIDENTIAL</text>
<text x="274.2" y="259">DRAWING IS THE SOLE PROPERTY OF</text>
<text x="274.2" y="261.6">JETSON HVAC CORPORATION. ANY</text>
<text x="274.2" y="264.1">REPRODUCTION IN PART OR AS A WHOLE</text>
<text x="274.2" y="266.6">WITHOUT THE WRITTEN PERMISSION OF</text>
<text x="274.2" y="269.1">JETSON HVAC COPRPORATION IS</text>
<text x="274.2" y="271.7">PROHIBITED.</text>
</g>
</svg>
